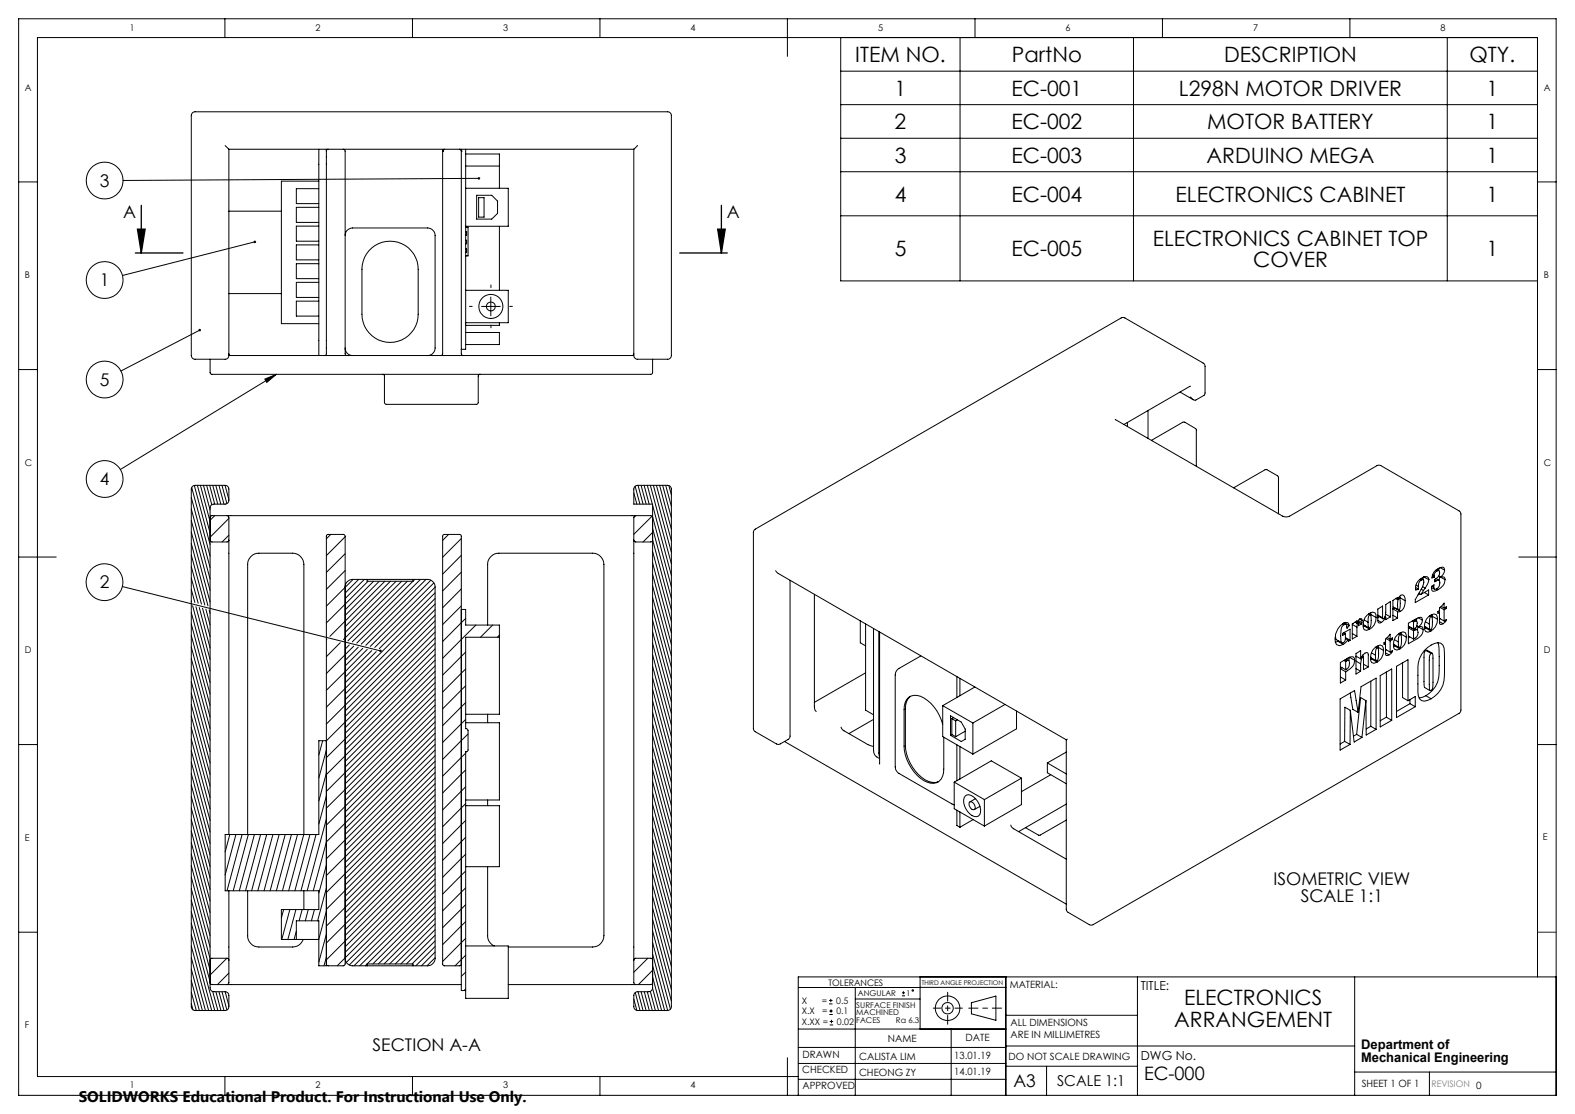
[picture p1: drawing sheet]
<svg xmlns="http://www.w3.org/2000/svg" width="420mm" height="297mm" viewBox="0 0 420 297" stroke-linecap="round" stroke-linejoin="round" font-family="sans-serif">
<g fill="none" stroke="#000" stroke-width=".27">
<path d="M5 5h410v287h-410zM60 5v5M110 5v5M160 5v5M210 5v10M224.2 10v64.9h185.8M224.2 19h185.8M256 10v64.9M260 5v5M302.3 10v64.9M310 5v5M360 5v5"/>
<path d="M385.9 10v64.9M60 38.8l1 1M61 39.8v55a.96 .96 0 0 1-1 1h-8a1.02 1.02 0 0 1-1-1v-64a1.02 1.02 0 0 1 1-1h126a1.02 1.02 0 0 1 1 1v64a1.02 1.02 0 0 1-1 1h-8a1.02 1.02 0 0 1-1-1v-55M61 39.8h108M85 39.8v55M87 39.8v.5M87.5 39.8l-.4 .2-.1 .3M91.5 39.8l.3 .1 .2 .4v54.1l.5 .4M118.5 39.8l-.2 .1-.3 .4M122.5 39.8l.4 .2 .1 .3M123 39.8v54.5l.3 .4 .2 .1M124.2 39.8v53.3h-1.2"/>
<path d="M170 38.8l-1 1M224.2 27.9h185.8M224.2 36.9h185.8M5 48.5h5M61 56.3h14M85 48.3h-10v38h10M85 50.3h-6v4h6M85 55.3h-6v4h6M87 40.3v54.1l-.5 .4M118 40.2v54.1l-.2 .4-.3 .1M118 40.3h.1M123 40.3h.1"/>
<path d="M124.2 50.2h11.3v10.1h-11.3M124.2 41.1h9v9.1M124.2 44.3h9M127.1 52.1h4l1.6 1.5v3.3l-1.6 1.5h-4zM127.6 52.7h1.5v5.2h-1.5zM127.7 47.6l-94.9 .5M224.2 45.8h185.8M224.2 57.5h185.8M410 48.5h5M61 78.3h14M67.9 64.5l-35.2 8.9M85 60.3h-6v4h6"/>
<path d="M85 65.3h-6v4h6M85 70.3h-6v4h6M85 75.3h-6v4h6M92 62.8a1.99 1.99 0 0 1 2-2h20a2.05 2.05 0 0 1 2 2v30a2.05 2.05 0 0 1-2 2M98.4 66.9a7.5 7.5 0 0 1 8.2-2.1 7.5 7.5 0 0 1 4.9 7v12a7.5 7.5 0 0 1-7.5 7.5 7.5 7.5 0 0 1-7.5-7.5v-12a7.6 7.6 0 0 1 1.9-4.9zM124.2 60.6h.6v7.6h-.6M124.2 77.4h11.3v8.6h-11.3M124.2 61.8h.2v.9h-.2M124.2 64.1h.2v.9h-.2M124.2 66.4h.2v.9h-.2M130.9 79.2v5M133.2 60.3v17.1"/>
<path d="M5 98.5h5M53.3 88l-21.1 10.9M56 95.8v3.6l.4 .4h117.2l.4-.4v-3.6M61 94.3l.4 .5h107.2l.4-.5M73.7 99.8l-41.6 25.4M85 80.3h-6v4h6M92 92.8a1.99 1.99 0 0 0 2 2M102 99.8l.5 .4v7.1l.2 .3 .3 .2h24.2l.3-.4v-7.2l.5-.4M124.2 88.6h9v3.3h-9M128.4 81.7h5M133.2 86v.7h-9M410 98.5h5"/>
<path d="M70.6 101.1l3.1-1.3-2.5 2.1zM297.4 111.8l44.9 25.9 .8 .1 .8-.2 23.8-13.6 .5 .1 21.1 12.2 .3 .6v52.5l-.5 .8-98.1 56.5-6.2-3.5-.5-.7v-45.3M300.6 112.6v1.1M306.1 109.5v7.4M307.1 117.4l8.3-4.8h.5l3.1 1.8v9.9M314.7 104.5l3.5 2.1M317.4 103l-17.7 10.2M317.5 105.8a1.26 1.26 0 0 0 1.4 .8l2.4-1.4v-7.7l-.2-.6-21.2-12.2h-.8l-97.7 56.4-.5 .7v52.5l.5 .8 6 3.4 .5-.1 2.3-1.3 .5-.7v-41.7M51 138.8l5 18.6M51 135.7l5 18.7M51 132.6l5 18.7M51.1 130l4.9 18.2"/>
<path d="M51.3 129.7l.7-.3h8a.96 .96 0 0 1 1 1v3a1.02 1.02 0 0 1-1 1h-3a.97 .97 0 0 0-1 1v128a1.02 1.02 0 0 0 1 1h3a.96 .96 0 0 1 1 1v3a1.02 1.02 0 0 1-1 1h-8a1.09 1.09 0 0 1-1-1v-138zM51.8 129.4l4.2 15.8M52.6 129.4l3.4 12.7M53.4 129.4l2.6 9.6M54.3 129.4l1.7 6.6M55.1 129.4l1.4 5.2M55.9 129.4l1.4 5M56.7 129.4l1.4 5M57.3 137.5l-1.3 1.2M57.5 129.4l1.4 5M58.4 129.4l1.3 5M59.2 129.4l1.3 4.9"/>
<path d="M60 129.4l1 3.8M60.5 137.5h-4l-.3 .1-.2 .4M60.5 137.5l.5 .4v6.1M60.5 137.5h109M61 138.2l-5 5M169 138v6M169 131.4l.8 3M169.3 129.7l.7-.3h8a1.02 1.02 0 0 1 1 1v138a1.09 1.09 0 0 1-1 1h-8a1.09 1.09 0 0 1-1-1v-3a1.02 1.02 0 0 1 1-1h3a1.02 1.02 0 0 0 1-1v-129h-5v-4zM169.4 129.6l1.2 4.8M169.5 137.5h4l.4 .1 .1 .4M169.5 137.5l-.3 .1-.2 .4M169.5 137.5l-.5 .5"/>
<path d="M170.1 129.4l1.4 5M171 129.4l1.3 5M171.8 129.4l1.3 5M172.6 129.4l1.4 5M173.4 129.4l5.6 20.9M173.9 137.6l-4.9 4.8M174 137.8l5 18.7M174 134.7l5 18.7M174.2 129.4l4.8 17.8M175 129.4l4 14.8M175.9 129.4l3.1 11.7M176.7 129.4l2.3 8.6"/>
<path d="M177.5 129.4l1.5 5.6M178.4 129.5l.6 2.4M329 130.1l8.4-4.9h.5l2.8 1.7 .2 .3v9.8M5 148.5h10M32.6 156.4l68.9 17.1M51 141.8l5 18.7M51 157.2l1 3.4M51 154.1l1.8 6.7M51 151.1l2.7 10M51 148l3.6 13.3M51 144.9l4.5 16.6M56 144l.2 .4 .3 .1h4l.4-.1 .1-.4"/>
<path d="M61 144v78.5M61 142.7l-1.8 1.8M88.2 142.5l-1.2 1.1M92 143.1l-5 5M92 147.6l-5 5M92 152.1l-5 5M94.2 154.5l-7.2 7.1M95.6 154.5l-3.6 3.6M97.2 154.5l-5.2 5.1M97.9 154.5h-3.9a1.99 1.99 0 0 0-2 2M97.9 154.5h12.2M97.9 154.5v.5h12.2v-.5"/>
<path d="M98.1 155l-11.1 11.1M99.6 155l-7.6 7.6M101.1 155l-9.1 9.1M102.6 155l-14.6 14.6M104.1 155l-12.1 12.1M105.6 155l-13.6 13.6M107.1 155l-15.5 15.5M108.6 155l-15.8 15.8M110.1 154.5h3.9a2.05 2.05 0 0 1 2 2v99a2.05 2.05 0 0 1-2 2h-3.9M110.6 154.5l-16.7 16.6M112.1 154.5l-17 16.9M113.6 154.5l-17.3 17.2"/>
<path d="M114.9 154.7l-17.4 17.3M115.7 155.4l-17 16.9M116 156.6l-16.1 16M116 158l-14.9 14.9M116 159.6l-29 29M119.6 142.5l-1.6 1.6M123 143.6l-5 5M123 148.1l-5 5M123 152.5l-5 5M123 157l-5 5M169 144l.2 .4 .3 .1h4l.4-.1 .1-.4M169 144v112"/>
<path d="M174 142l-2.5 2.5M174 159.3l5 18.6M174 156.2l5 18.7M174 153.1l5 18.7M174 150.1l5 18.6M174 147l5 18.7M174 143.9l5 18.7M174 140.9l5 18.6M206.8 152.1l.7 .8 76.8 44.3M217.2 158.5v30l.2 .9 .3 .3M372.2 159.6l.5 .3M372.7 159.9l.8-1.2 .6-.1 .4 .3 .2 1.3"/>
<path d="M372.7 159.9v-.6l-1.3 .8v5.3l1.3-.7M372.9 159.5l.2 .1M372.9 159.4l.3 .2M373 159.7l.2-.1a4.1 4.1 0 0 1-.1 3l-.1 .1a3.9 3.9 0 0 1 0-3zM373.3 159v.3M373.3 159.3v.2M373.3 159.3l1.4 .9M377.5 156.6l.8 .5M377.6 156l.6 .3M378.2 156.3l.1 .8M378.4 158.2l.5 .3M378.6 158.3l-.5 .3"/>
<path d="M378.7 154.4l.3 .2M378.9 158.5l2.1-1.2v1.3M379 154.3l.5 .2M379 157.1l.6 .3M379 154.6a1.8 1.8 0 0 0-.8 1.7M379 154.6h.5a1.84 1.84 0 0 1-.2 1.9l-1.9 3.4v.8l3.6-2.1M379.3 156.4l.7 .4M379.6 157.4l-.7 1.1M379.6 153.7l-.2 .8M379.8 153.8l1.2 .7M379.8 158l1.2 .6M380 156.8l-.4 .6"/>
<path d="M381 154.5l-.4 1.4-.6 .9M381 154.5l-.1-.5a1.57 1.57 0 0 0-2.2 .4 2.79 2.79 0 0 0-1.2 2.9l.8-.2M381.7 156.7l.8 .4M381.9 156.3l.4 .3M382 153.6l.5 .3M382 153.2l.4 .3M382.3 156.6l.1-.7-.6 .4 .1 1.2a1.15 1.15 0 0 0 1.5-.3M382.4 153.5l.1 .4M382.6 154.7l.4 .2M382.8 152l.4 .2M382.9 154.3l.9 .4M383 154.9l.6-.2a1.57 1.57 0 0 1-1 2.4l-.3-.5"/>
<path d="M383 157l.4 .2M383.2 151.8l.5 .3M383.2 152.2a1.34 1.34 0 0 0-.8 1.3M383.2 152.2l.5-.1a1.63 1.63 0 0 1-1.1 2.4v.6l.4-.2M383.7 153.6l.5 .3M383.8 151.5l-.2 .5M384 151.3l1.2 .7M384.2 153.9h.9l.2 .6M385.2 152l-.4 1.1-.6 .8M385.2 152l-.3-.7a3.1 3.1 0 0 0-3.1 2.8l.7-.2M385.3 154.5a2.92 2.92 0 0 1-1.9 2.7M385.3 154.5l-1.4-.8-.2 1"/>
<path d="M405 148.5h10M51 178.6l5 18.7M51 175.6l5 18.6M51 172.5l5 18.7M51 169.4l5 18.7M51 166.4l5 18.6M51 163.3l5 18.7M51 160.2l.1 .2M51.4 161.5l4.6 17.4M52.2 161.7l3.8 14.1M53.1 162l2.9 10.8M54 162.2l2 7.5"/>
<path d="M54.9 162.4l1.1 4.2M55.8 162.6l.2 1M87.1 170.5l-.1 .1M90.7 171.3l-3.7 3.8M93.1 171.9l-1.1 1.2M94.3 172.3l-7.3 7.3M95.5 172.5l-3.5 3.6M96.7 172.9l-4.7 4.6M97.9 173.1l-10.9 10.9M99.1 173.5l-7.1 7M100.3 173.7l-8.3 8.3M116 161l-24 24"/>
<path d="M116 162.5l-24 24M116 164l-29 29M116 165.5l-24 24M116 167l-24 24M116 168.5l-29 29M116 170l-24 24M116 171.5l-24 24M116 173l-29 29M116 174.5l-24 24M116 176l-24 24M116 177.5l-29 29M116 179l-24 24"/>
<path d="M123 162.5h1.2v4.1h9v23.8h-9M123 161.5l-5 5M124.2 173.8l-6.2 6.2M124.2 164.9l-6.2 6.1M124.2 178.4l-6.2 6.1M126.9 166.6l-8.9 8.9M130 166.6v-16.1a3 3 0 0 1 3-3h25a3 3 0 0 1 3 3v99a3 3 0 0 1-3 3h-22.5M131.4 166.6l-3.3 3.3M133.2 169.9h-9v24.4l.4 .1 .2 .4v5.2l-.2 .4h-.4v65.8h11.3v-14h-11.3M133.2 169.3l-.6 .6M174 177.7l5 18.6M174 174.6l5 18.6"/>
<path d="M174 171.5l5 18.7M174 168.4l5 18.7M174 165.4l5 18.6M174 162.3l5 18.7M229.4 165.5v5.9l1.4 .8M230.8 179.4l-13.6 7.9M230.8 166.3v23l2.1 1.3M232.9 167.6v32.4a2.19 2.19 0 0 0 1.7 2.2M234.4 168.4v32.4l.2 1.1M234.6 168.5v35.2M245.6 174.9l-5.9 3.3a2.14 2.14 0 0 0-1 1.7v24.6a2.14 2.14 0 0 0 1 1.7l14.8 8.4M356.1 169.3l.2 1.2 1.5 .9"/>
<path d="M356.8 171l-.7 .2M356.8 171l1.4 .8M356.9 170.9l-.1 .1M357.4 177.8l1.4 .8M357.9 178l-.5 .3 1.4 .8M358 166.3l.4 .2M358.3 166.1l.6 .3M358.3 168.7l.5 .3M358.4 176.1l.4 .3M358.4 166.5a1.61 1.61 0 0 0-.8 1.5l-.1 1.5 .3 1.8a.69 .69 0 0 0 .9-.5l.1-1.8M358.4 166.5l.3-.1a.75 .75 0 0 1 .5 1.1l.6-.7M358.5 166l1.3 .8"/>
<path d="M358.6 168.6v.3M358.7 175.9l.4 .3M358.8 169l-.8 .4v-.5l2-1.2v3M358.8 170l1.2 .7M358.8 170.2l.6 .4M358.8 176.4v2.2M358.8 179.1v2.2M359 175.7l.7 .4 .1-.9 1.4 .8M359.1 176.2l.6-.1a1.83 1.83 0 0 1-.9 2.5M359.1 176.2l-.3 .2M359.4 170.6l-1.2 1.2M359.4 170.6l.2 .4 .4-.3"/>
<path d="M359.8 166.8l-.4-.8a2.67 2.67 0 0 0-2.7 1.7 4.3 4.3 0 0 0-.3 4.2l.8 .3 1-.4M360.6 166.5l1.2 .7M360.6 168.9l1.2 .7M361.2 176a3.6 3.6 0 0 1-2.4 3.1M361.2 176v-.5l-.3-.4h-.7l-2.8 1.5v5.5l1.4-.8M361.4 165.9l.4 .3M361.6 174.9l1.2 .7M361.6 176.2l1.2 .8M361.6 178.3l1.2 .7M361.7 175l-.1 .2M361.8 166.2v-.7l-1.2 .8v4.1l1.2-.8M361.8 167.2v2.4"/>
<path d="M362 165.8l.2 .1M362.1 165.8l.2 .1M362.1 165.7l1 .6M362.2 165.9l-.4 1.3M362.2 165.9l.2 .1-.2 .8 .9-.5M362.2 165.4l.9 .6M362.5 165.1l.7 .3M362.8 175.6l.6-.9 .6-.6 .7-.1 .2 .6v3.2M362.8 175.6v-2.2l-1.2 .8v5.5l1.2-.7M362.8 177v2M363.1 166v.3M363.1 175.1l.3 .1"/>
<path d="M363.2 175l.3 .2M363.2 165.4l-.1 .6M363.2 165.4l-.1-.4-.2-.1a1.5 1.5 0 0 0-1.1 1.3M363.4 175.2a2 2 0 0 0-.6 1.8M363.4 175.2l.2 .3v3l1.3-.7M363.5 174.6v.6M363.5 166.4l1.6 1M363.6 177.1l1.3 .7M363.7 165.3l1.1 .6M363.8 166.9l-.3 .1M363.8 166.9l1.4 .8M364 166.8l-.2 .1"/>
<path d="M364.9 163.7l.3 .2M365 163.7l.4 .2M365.2 163.9h.1a4.4 4.4 0 0 1-.1 3.5l-.3-.2-.1-1.3M365.2 163.9l-.3 .5-.1 1.5M365.5 175.2l1.5 1M365.5 163.4v.4M365.5 163.8v.3M365.5 163.8l1.5 .8M365.7 174.1l1.1 .6M365.8 175.7l-.3 .1M365.8 175.7l1.4 .8M366 175.6l-.2 .1"/>
<path d="M366.9 172.5l.3 .2M367 164.6l-.3-1.2-.7-.2a3.4 3.4 0 0 0-2.2 4.7l.6 .2 .8-.4M367 164.6a3.3 3.3 0 0 1-1.8 3.1M367 172.4l.4 .2M367.2 172.7l.1-.1a4.3 4.3 0 0 1-.1 3.5l-.3-.1-.1-1.3M367.2 172.7l-.3 .4-.1 1.6M367.4 164.2l1.4 .8M367.4 164l1.3 .7M367.4 165.4l1 .5M367.5 172.2v.4M367.5 172.6v.3M367.5 172.6l1.4 .8"/>
<path d="M367.7 164.4l-.3 .3M368.7 164.7v-3.1l-1.3 .8 .1 3.4 .4 .3 .5-.2M368.9 173.4l-.3-1.2-.6-.2a3.4 3.4 0 0 0-2.2 4.6l.6 .2 .8-.3M368.9 173.4a3.3 3.3 0 0 1-1.7 3.1M369.1 171.4v.4l.4-.2M369.1 171.4l.4 .2M369.3 171.2v.3M369.3 164.4l.2 .2M369.5 171.6v3l.2 .2 .7-.2M369.5 173.1l1.3 .8M369.5 163.7l1.3 .8M369.5 174.1l.9 .5"/>
<path d="M369.5 164.6l-.5 .8-.6 .5M369.6 173.2l-.1 .3M369.6 170.2l1.1 .7M369.7 179.2v12M369.9 170l.8 .4M370.7 170.4v-1.3l-1.2 1.3v.7l-.4 .3M370.7 170.9v3l.7-.4-.5 .7-.5 .4M370.7 170.4l.6-.3v.4M370.8 164.5v-4.1l-1.3 .8a4.8 4.8 0 0 1-.4 3.6l-.3 .2-.1-.3M370.8 164.5l-1.3 .7v-.6M370.9 170.3l.4 .2M371.3 170.5l-.6 .4"/>
<path d="M371.4 162.3l.7-.1 1.4 .8M371.4 162.3l1.3 .8M371.4 164l1.3 .7M371.5 161.8l1.4 .8M371.6 171.6l1.5 1M371.8 170.5l1.1 .6M371.9 172.2l-.3 .1M371.9 172.2l1.4 .8M372.1 172l-.2 .2M372.7 163.1v1.6M373 169l.3 .2M373.1 168.9l.4 .2"/>
<path d="M373.3 169.2l.1-.1a4.4 4.4 0 0 1-.1 3.5l-.3-.1-.1-1.4M373.3 169.2l-.3 .4-.1 1.5M373.5 163l-.8 .1M373.6 168.7v.3M373.6 169v.3M373.6 169l1.4 .9M374 176.7v9.3l1.5 .8M374.7 160.2a2.87 2.87 0 0 1-1.2 2.8M375 169.9l-.2-1.2-.7-.3a3.3 3.3 0 0 0-2.2 4.7l.6 .2 .8-.3M375 169.9a3.3 3.3 0 0 1-1.7 3.1M375.6 166.9l1.7 1.1M375.6 169.6l1.3 .8"/>
<path d="M375.6 167.4l1.3 .8M375.9 167.1l-.3 .3M375.9 169.8l-.3 .2M376.6 165.6l.3 .2M376.9 168.2v2.2M376.9 165.4l.4 .2M377.2 165.2l.6 .3M377.3 167.5l.6 .4M377.3 165.6h.5a1.5 1.5 0 0 1-.9 2.1v-1.9M377.3 168l.3-.2a.99 .99 0 0 1 .4 1.6l-.3 .5-.8 .5M377.3 165.6l-.4 .2M377.3 168l-.4 .2"/>
<path d="M377.8 165l-.2 .4M377.8 166.8l.5 .3M378.2 164.7l1.1 .6M378.3 167.1h1l.2 .8M379.3 165.3l-.3-.7-.8 .1-2.6 1.5v5.4a7.5 7.5 0 0 0 3.7-2.6l.2-1.1M379.3 165.3l-.3 1.1-.7 .7M379.5 167.9l-1.4-.8-.2 .8M379.8 173.4a6.3 6.3 0 0 1 3.6-2.1 1.89 1.89 0 0 1 1.8 2.5v5.5a6.9 6.9 0 0 1-5.4 7.6 1.94 1.94 0 0 1-1.7-2.4v-4.5a8.4 8.4 0 0 1 1.7-6.6zM379.9 166.9l1.5 1M380.1 165.8l1 .6M380.2 167.4l-.3 .1M380.2 167.4l1.4 .8"/>
<path d="M380.2 173.4l-.4 .9v8.4l.1 .6 1.4 .8M380.2 173.4l1.5 .8M380.4 167.3l-.2 .1M380.5 173.4h-.3M380.5 173.4l1.5 .8M381.3 164.2l.3 .2M381.4 164.1l.3 .3M381.5 174.4l.5-.2 .1 .4v7.3a1.95 1.95 0 0 1-.5 2.1h-.4l-.1-1.5 .1-7.4zM381.6 164.4l.1-.1a4.4 4.4 0 0 1-.1 3.5l-.3-.1-.2-1.3M381.6 164.4l-.3 .4-.2 1.6M381.9 163.9v.4M381.9 164.3l1.4 .8"/>
<path d="M381.9 164.3v.3M383.3 165.1l-.3-1.2a2.44 2.44 0 0 0-2.6 1.2 3.3 3.3 0 0 0-.2 3.2l.6 .3 .8-.4M383.3 165.1a3.5 3.5 0 0 1-1.7 3.1M383.4 171.3a33.7 33.7 0 0 1 0 10.6 7.1 7.1 0 0 1-3.2 3.6M383.4 163.1v.4l.5-.2M383.4 163.1l.5 .2M383.7 162.9v.3M383.9 163.3v3l.2 .2 .7-.2M383.9 164.8l1.2 .8M383.9 165.7l.9 .6M384 165l-.1 .1M384 162l1.1 .6"/>
<path d="M384.3 161.7l.8 .4M385.1 162.1v-1.3l-1.2 1.3v.7l-.5 .3M385.1 162.6v3l.7-.4-.2 .4-.8 .7M385.1 162.1l.6-.3v.4M385.3 162l.4 .2M385.7 162.2l-.6 .4M5 198.5h5M51 197.1l5 18.6M51 194l5 18.7M51 190.9l5 18.7M51 187.9l5 18.6M51 184.8l5 18.6"/>
<path d="M51 181.7l5 18.7M86 197.5l-1 3.8M87 197.5h-2v25h-25v15h25v5h-10v8h10M87 200l-2 7.4M116 180.5l-24 24M116 182l-29 29M116 183.5l-24 24M116 185l-24 24M116 186.5l-29 29M116 188l-24 24M116 189.5l-24 24M116 191l-29 29"/>
<path d="M116 192.5l-24 24M116 194l-24 24M116 195.5l-29 29M116 197l-24 24M116 198.5l-24 24M116 200l-29 28.9M124.2 192.7h9v20.6h-9M124.2 191.8l-6.2 6.1M124.2 182.8l-6.2 6.2M124.2 187.3l-6.2 6.2M124.8 195.7l-6.8 6.8M130 190.4v2.3"/>
<path d="M174 199.1l5 18.7M174 196.1l5 18.6M174 193l5 18.7M174 189.9l5 18.7M174 186.9l5 18.6M174 183.8l5 18.7M174 180.7l5 18.7M209.3 197.7l75 43.3M224.3 193.8l.5 .9 6.6 3.8 1.5 .5M232.9 191.8l-6.5 3.8M242.8 185.6a3.6 3.6 0 0 0-1.4 3.3v9.9a11.3 11.3 0 0 0 6.2 9.5 3.2 3.2 0 0 0 2.7 .1M251.4 193a11.5 11.5 0 0 0-5.9-7.4 3.1 3.1 0 0 0-3.3 .4 3.1 3.1 0 0 0-1.1 3.2v9.7a11.5 11.5 0 0 0 6.2 9.7 3.1 3.1 0 0 0 3.3-.4 3.1 3.1 0 0 0 1.1-3.1v-8.5"/>
<path d="M251.4 188.1l8 4.7M251.4 188.1v8.3l8 4.6M253.5 190.8l2.8 1.7 1.1 1.9v2.7l-1.1 .6-2.8-1.7zM253.8 191.6v4.2l1 .6M253.8 191.6l1 .6M253.9 195.8l-.4 .2M254.3 191.3l-.5 .3M254.8 192.2v4.2M255.2 180.4v5.5M255.2 198.6v9.5M255.3 191.9l-.5 .3M256 180.9v4.6"/>
<path d="M256 199v8.7M256 185.5l-4.6 2.6M257.4 194.9l-2.6 1.5M259.4 192.8v8.2M260 183.2l-4 2.3M268 187.8l-8.6 5M271.1 189.6v4.7l-11.7 6.7M284.6 197.1l-.3 .1M357.4 180.5l1.4 .8M358.6 197.7l-1.2 .7M358.6 197.7l1.4 .8M360 184.8l.8 4.3 1.4 .8"/>
<path d="M360.1 189.4l-.1 9.1M360.1 189.4l1 8.4 2.1-1.2M360.1 189.4l-1.5-.8v9.1M361.8 195.8l-.9 .5M361.8 195.8l1.4 .8M362.2 189.9l-1-5.8-3.8 2.2v13.7l2.6-1.5M362.2 189.9l.7-6.8 4.1-2.3v13.6M364.2 186.8l.1 9.2 2.7-1.6M364.2 186.8l-1 9.8M364.2 186.8l-1.4-.8-1 9.8M365.5 181.6v12M365.5 193.6l-1.2 .7"/>
<path d="M365.5 193.6l1.5 .8M368.1 180.1l3-1.7v13.6l-3 1.8zM369.7 191.2l-1.6 1M369.7 191.2l1.4 .8M375.5 186.8l1.9-1.1v2.7M375.5 186.8v-10.9l-3.1 1.8v13.6l5-2.9M376 186.5v1.1M376 187.6l-3.6 2.1M376 187.6l1.4 .8M380.2 185.5l-1.7 .6M380.2 185.5l1.4 .8M410 198.5h5"/>
<path d="M51 218.5l5 18.7M51 215.4l5 18.7M51 212.4l5 18.6M51 209.3l5 18.7M51 206.2l5 18.7M51 203.2l5 18.6M51 200.1l5 18.7M87 206.1l-2 7.5M87 212.2l-2 7.5M87 218.4l-5.1 19.1M116 201.5l-24 24M116 202.9l-24 24"/>
<path d="M116 204.4l-29 29M116 205.9l-24 24M116 207.4l-24 24.1M116 208.9l-29 29M116 210.4l-24 24M116 211.9l-24 24M116 213.4l-29 29M116 214.9l-24 24M116 216.4l-24 24M116 217.9l-29 29M116 219.4l-24 24M124.2 214.8h9v16.3h-9"/>
<path d="M124.2 209.8l-6.2 6.1M124.2 200.8l-6.2 6.1M124.2 205.3l-6.2 6.1M124.2 214.3l-6.2 6.1M124.2 218.8l-6.2 6.1M130 213.3v1.5M174 217.5l5 18.7M174 214.5l5 18.6M174 211.4l5 18.6M174 208.3l5 18.7M174 205.3l5 18.6M174 202.2l5 18.7"/>
<path d="M254.5 208.5l8 4.7M254.5 208.5v7.1l8 4.6M255.2 216v4.1l.8 .5M256 216.5v4.1M256 207.7l-1.5 .8M257.4 212.2a1.55 1.55 0 0 1 2.1 .2 4.5 4.5 0 0 1 1.8 4.8 1.63 1.63 0 0 1-2.7-.2 4 4 0 0 1-1.2-4.8zM258.4 214l.3-.2a1.38 1.38 0 0 1 1.1 2 1.38 1.38 0 0 1-1.4-1.8zM259.5 218.5l-3.5 2.1M260.1 212.9l-1.4 .9M261.3 215l-1.5 .8M262.5 213.2v7M269.6 220l.1 .5 .6 .5 14 8.1"/>
<path d="M272.4 207.5l-8.1-4.7-8.3 4.9M272.4 207.5l-9.9 5.7M272.4 207.5v7l-9.9 5.7M279.3 203.4v2.6l5 2.9M279.3 203.4l5 2.9M280.2 206.5l-7.8 4.6M284.3 218.6l-7 4.1h-.3l-3.5-2M284.3 214.4l-12.7 7.3M284.3 200.5l-5 2.9M51 240l5 18.7M51 236.9l5 18.7M51 233.9l5 18.6"/>
<path d="M51 230.8l5 18.6M51 227.7l5 18.7M51 224.6l5 18.7M51 221.6l5 18.6M61 237.5v18.5M61.3 222.5l-1.3 4.7M62.9 222.5l-2.9 10.8M64.6 222.5l-4.1 15M66 222.5v-72a3 3 0 0 1 3-3h9a3 3 0 0 1 3 3v72l-4 15M66 237.5v12a3 3 0 0 0 3 3h9a2.95 2.95 0 0 0 2.9-2M66.2 222.5l-4 15M67.8 222.5l-4 15"/>
<path d="M69.5 222.5l-4 15M71.1 222.5l-4 15M72.8 222.5l-4 15M74.4 222.5l-4 15M76.1 222.5l-4.1 15M77.7 222.5l-4 15M79.3 222.5l-4 15M81 237.5v5M82.7 222.5l-4.1 15M84.3 222.5l-4 15M87 224.5l-3.5 13M87 230.6l-2 7.5"/>
<path d="M87 236.8l-2.3 8.7M116 220.9l-24 24M116 222.4l-29 29M116 223.9l-24 24M116 225.4l-24 24M116 226.9l-29 29M116 228.4l-24 24M116 229.9l-24 24M116 231.4l-26.1 26.1M116 232.9l-23.6 23.7M116 234.4l-22.9 22.9M116 235.9l-21.6 21.6"/>
<path d="M116 237.4l-20.1 20.1M116 238.9l-18.6 18.6M124.2 223.2l-6.2 6.2M124.2 227.7l-6.2 6.2M124.2 232.2l-6.2 6.2M124.2 236.7l-6.2 6.1M130 231.1v18.4a2.93 2.93 0 0 0 1.8 2.7M174 239l5 18.7M174 235.9l5 18.7M174 232.9l5 18.6M174 229.8l5 18.7M174 226.7l5 18.7"/>
<path d="M174 223.7l5 18.6M174 220.6l5 18.7M5 248.5h5M51 258.4l3 11M51 255.3l3.8 14.1M51 252.2l4.6 17.2M51 249.2l5.4 20.2M51 246.1l6.3 23.3M51 243.1l5 18.6M60.5 255.5l-4.5 4.5M60.5 255.5h-4.1l-.4 .5M60.5 255.5l.5 .2v.3"/>
<path d="M61 256v6.1l-.5 .4M61 259.4l-3 3.1M75.6 242.5l-.6 2.3M77.3 242.5l-2.2 8M78.9 242.5l-2.1 8M79 250.5v-5h6v12h2v-114.6l.4-.4h4.2l.4 .5v114l-.4 .5h-4.2l-.4-.5M79 248.2l-.6 2.3M80.6 242.5l-.8 3M82.2 242.5l-.8 3M83.9 242.5l-.9 3M87 242.9l-2 7.5M87 249.1l-2 7.4"/>
<path d="M87 255.2l-.6 2.3M92 255.5a1.99 1.99 0 0 0 2 2h3.9M97.9 257.5h12.2M97.9 257.5v-.5h12.2v.5M116 240.4l-16.6 16.6M116 241.9l-15.1 15.1M116 243.3l-13.6 13.7M116 244.9l-12.1 12.1M116 246.3l-10.6 10.7M116 247.9l-9.1 9.1M116 249.3l-7.6 7.7M116 250.9l-6.1 6.1"/>
<path d="M116 252.3l-5.1 5.2M116 253.8l-3.6 3.7M116 255.3l-2.1 2.2M123 257l-.4 .5h-4.2l-.4-.4v-114.2l.4-.4h4.2l.4 .4v121.2h1.2M124.2 241.2l-6.2 6.1M124.2 245.7l-6.2 6.1M124.2 250.2l-6.2 6.1M124.2 254.7l-2.8 2.8M124.2 259.2l-1.2 1.1M169 256v6l.2 .3 .3 .2M169 256l.4-.5h4.2l.4 .5M172.8 255.5l-3.8 3.7"/>
<path d="M174 258.7l-3.7 3.8M174 257.4l3.2 12M174 254.3l4 15.1M174 251.3l4.8 17.8M174 248.2l5 18.7M174 245.1l5 18.7M174 242.1l5 18.6M51 267.6l.5 1.6M51 264.5l1.4 4.9M51 261.4l2.2 8M56 262l.2 .3 .3 .2h4M56.7 264.4l1.4 5"/>
<path d="M57.6 264.4l1.3 5M58.4 264.4l1.3 5M59.2 264.4l1.3 4.9M60 264.4l1 3.7M60.5 262.5h62.5M124.2 263.7l-.4 .4M135.5 262.5h34M169 266.3l.8 3.1M169.4 264.6l1.3 4.8M170.1 264.4l1.4 5M171 264.4l1.3 5M171.8 264.4l1.3 5"/>
<path d="M172.6 264.4l1.4 5M173.4 264.3l1.4 5.1M174 262v.3l-.5 .2h-4M174 263.5l1.6 5.9M174 260.5l2.4 8.9M212.9 279.3h55.3M212.9 274.4h55.3M221.1 267.6h.9M221.1 266.7h.9M221.2 270.5h.9M221.2 269.6h.9M221.3 273.3h.9"/>
<path d="M221.3 272.3h.9M221.5 266.3v.9M221.6 269.1v.9M221.7 271.9v.9M228.1 263.3v28.7M228.1 266.3h17.3M240.5 265.5h.8M240.5 264.7h.8M240.9 264.3v.8M245.4 260.5v13.9M253.6 274.4v17.6M259 267.3l6.6-1.7v6.4l-6.6-1.7z"/>
<path d="M268.2 260.5v31.5M268.2 270.7h35.1M268.2 278.9h93M268.2 263.2l-55.3 .1M303.3 260.5v31.5M361.2 260.5v31.5M410 260.5v-250.5h-400v277h202.9M415 260.5h-202.1v31.5M60 287v5M110 287v5M160 287v5M210 282v10"/>
<path d="M212.9 287.8h55.3M212.9 283.5h55.3M268.2 284.3h35.1M279.1 284.3v7.7M361.2 285.8h53.8M381.2 285.8v6.2"/>
<circle cx="27.9" cy="48.1" r="4.9"/>
<circle cx="27.9" cy="74.7" r="4.9"/>
<circle cx="130.9" cy="81.7" r="3.2"/>
<circle cx="130.9" cy="81.7" r="1.2"/>
<circle cx="27.9" cy="101.2" r="4.9"/>
<circle cx="27.9" cy="127.7" r="4.9"/>
<circle cx="27.9" cy="155.2" r="4.9"/>
<circle cx="243.4" cy="264.1" r=".21"/>
<circle cx="252.7" cy="268.8" r="1.52"/>
<circle cx="252.7" cy="268.8" r="3.3"/>
</g>
<path d="M267.1 268.8h-8.8" fill="none" stroke="#000" stroke-width=".27" stroke-dasharray="15.2 1.3 1.3 1.3" stroke-dashoffset="12.8"/>
<path d="M252.7 264.6v8.5" fill="none" stroke="#000" stroke-width=".27" stroke-dasharray="15.2 1.3 1.3 1.3" stroke-dashoffset="12.9"/>
<path d="M248.9 268.8h7.7" fill="none" stroke="#000" stroke-width=".27" stroke-dasharray="15.2 1.3 1.3 1.3" stroke-dashoffset="13.3"/>
<path d="M410 248.5h5" fill="none" stroke="#00f" stroke-width=".27"/>
<path d="M37.7 54.7v12.7M192.4 54.7v12.7M36.1 67.4h12.7M36.7 61.1h2l-1 6.3zM181.3 67.4h12.7M191.4 61.1h2l-1 6.3z" fill="none" stroke="#000" stroke-width=".35"/>
<path d="M130.9 76.7v-.7M125.9 81.7h-.7M130.9 86.7v.7M135.9 81.7h.7" fill="none" stroke="#000" stroke-width=".27" stroke-dasharray="15.2 1.3 1.3 1.3"/>
<g fill="#000">
<path d="M127.5 47.3a.34 .34 0 0 0 .1 .6 .34 .34 0 0 0 .5-.3h-.4h.4l-.3-.4zM67.8 64.2a.35 .35 0 0 0-.2 .4 .35 .35 0 0 0 .5 .2 .35 .35 0 0 0 .2-.4l-.4 .1 .4-.1zM53.1 87.7a.34 .34 0 0 0-.1 .5 .34 .34 0 0 0 .4 .1 .34 .34 0 0 0 .2-.5l-.3 .2 .3-.2zM70.6 101.1l3.1-1.3-2.5 2.1zM101.2 173.2v.5l.4 .1 .2-.2-.3-.1 .3 .1-.1-.3z"/>
<path d="M191.4 61.1h2l-1 6.3zM36.7 61.1h2l-1 6.3z"/>
</g>
<g font-size="5.6">
<text x="228.1" y="16.6">ITEM NO.</text>
<text x="269.8" y="16.6">PartNo</text>
<text x="326.4" y="16.6">DESCRIPTION</text>
<text x="391.9" y="16.6">QTY.</text>
<text x="238.6" y="25.5">1</text>
<text x="269.7" y="25.5">EC-001</text>
<text x="314.4" y="25.5">L298N MOTOR DRIVER</text>
<text x="396.4" y="25.5">1</text>
<text x="238.6" y="34.5">2</text>
<text x="269.7" y="34.5">EC-002</text>
<text x="321.9" y="34.5">MOTOR BATTERY</text>
<text x="396.4" y="34.5">1</text>
<text x="238.6" y="43.4">3</text>
<text x="269.7" y="43.4">EC-003</text>
<text x="321.8" y="43.4">ARDUINO MEGA</text>
<text x="396.4" y="43.4">1</text>
<text x="238.6" y="53.8">4</text>
<text x="269.7" y="53.8">EC-004</text>
<text x="313.5" y="53.8">ELECTRONICS CABINET</text>
<text x="396.4" y="53.8">1</text>
<text x="307.4" y="65.5">ELECTRONICS CABINET TOP</text>
<text x="238.6" y="68.3">5</text>
<text x="269.7" y="68.3">EC-005</text>
<text x="334.2" y="71.2">COVER</text>
<text x="396.4" y="68.3">1</text>
<text x="315.8" y="268.1">ELECTRONICS</text>
<text x="313.1" y="273.7">ARRANGEMENT</text>
</g>
<text font-size="4.9" x="305.1" y="287.8">EC-000</text>
<g font-size="4.7">
<text x="26.6" y="49.8">3</text>
<text x="32.8" y="58.2">A</text>
<text x="193.8" y="58.2">A</text>
<text x="26.6" y="76.3">1</text>
<text x="26.6" y="102.8">5</text>
<text x="26.6" y="129.4">4</text>
<text x="26.6" y="156.9">2</text>
<text x="339.6" y="236">ISOMETRIC VIEW</text>
<text x="346.8" y="240.6">SCALE 1:1</text>
<text x="99.4" y="280.3">SECTION A-A</text>
<text x="270.2" y="289.7">A3</text>
</g>
<text font-size="4.1" x="21" y="293.7">SOLIDWORKS Educational Product. For Instructional Use Only.</text>
<text font-size="4" x="281.9" y="289.6">SCALE 1:1</text>
<g font-size="3.5">
<text x="363" y="279.6">Department of</text>
<text x="363" y="283.1">Mechanical Engineering</text>
</g>
<g font-size="3.3">
<text x="304.2" y="264">TITLE:</text>
<text x="304.2" y="282.5">DWG No.</text>
</g>
<g font-size="2.7">
<text x="269.3" y="263.5">MATERIAL:</text>
<text x="269.5" y="273.7">ALL DIMENSIONS</text>
<text x="236.8" y="277.8">NAME</text>
<text x="257.5" y="277.6">DATE</text>
<text x="269.5" y="276.7">ARE IN MILLIMETRES</text>
<text x="213.9" y="286.1">CHECKED</text>
<text x="214" y="282">DRAWN</text>
<text x="229.1" y="286.8">CHEONG ZY</text>
<text x="229.1" y="282.6">CALISTA LIM</text>
<text x="254.5" y="282.4">13.01.19</text>
<text x="254.5" y="286.7">14.01.19</text>
<text x="269" y="282.5">DO NOT SCALE DRAWING</text>
<text x="214" y="290.5">APPROVED</text>
<text x="363.1" y="289.8">SHEET 1 OF 1</text>
</g>
<g font-size="2.5">
<text x="34.6" y="8.2">1</text>
<text x="84.2" y="8.2">2</text>
<text x="134.2" y="8.2">3</text>
<text x="184.2" y="8.2">4</text>
<text x="234.2" y="8.2">5</text>
<text x="284.2" y="8.2">6</text>
<text x="334.2" y="8.2">7</text>
<text x="384.2" y="8.2">8</text>
<text x="6.7" y="24.2">A</text>
<text x="411.7" y="24.2">A</text>
<text x="6.7" y="74.2">B</text>
<text x="411.7" y="74.2">B</text>
<text x="6.7" y="124.2">C</text>
<text x="411.7" y="124.2">C</text>
<text x="6.7" y="174.2">D</text>
<text x="411.7" y="174.2">D</text>
<text x="6.7" y="224.2">E</text>
<text x="411.4" y="223.9">E</text>
<text x="6.7" y="274.2">F</text>
<text x="34.6" y="290.2">1</text>
<text x="84.2" y="290.2">2</text>
<text x="134.2" y="290.2">3</text>
<text x="184.2" y="290.2">4</text>
</g>
<g font-size="2.4">
<text x="220.9" y="262.8">TOLERANCES</text>
<text x="213.8" y="267.6">X</text>
<text x="219.2" y="267.6">=</text>
<text x="223" y="267.6">0.5</text>
<text x="213.8" y="273.2">X.XX =</text>
<text x="213.8" y="270.4">X.X</text>
<text x="219.3" y="270.4">=</text>
<text x="223.1" y="270.4">0.1</text>
<text x="223.2" y="273.2">0.02</text>
</g>
<text font-size="2.4" fill="#808080" x="381.7" y="289.8">REVISION 0</text>
<g font-size="2.1">
<text x="228.3" y="268.6">SURFACE FINISH</text>
<text x="228.8" y="265.5">ANGULAR</text>
<text x="241.6" y="265.5">1</text>
<text x="228.3" y="270.7">MACHINED</text>
<text x="228.3" y="272.8">FACES</text>
<text x="238.9" y="272.8">Ra 6.3</text>
</g>
<text font-size="1.7" x="245.8" y="262.5">THIRD ANGLE PROJECTION</text>
</svg>
